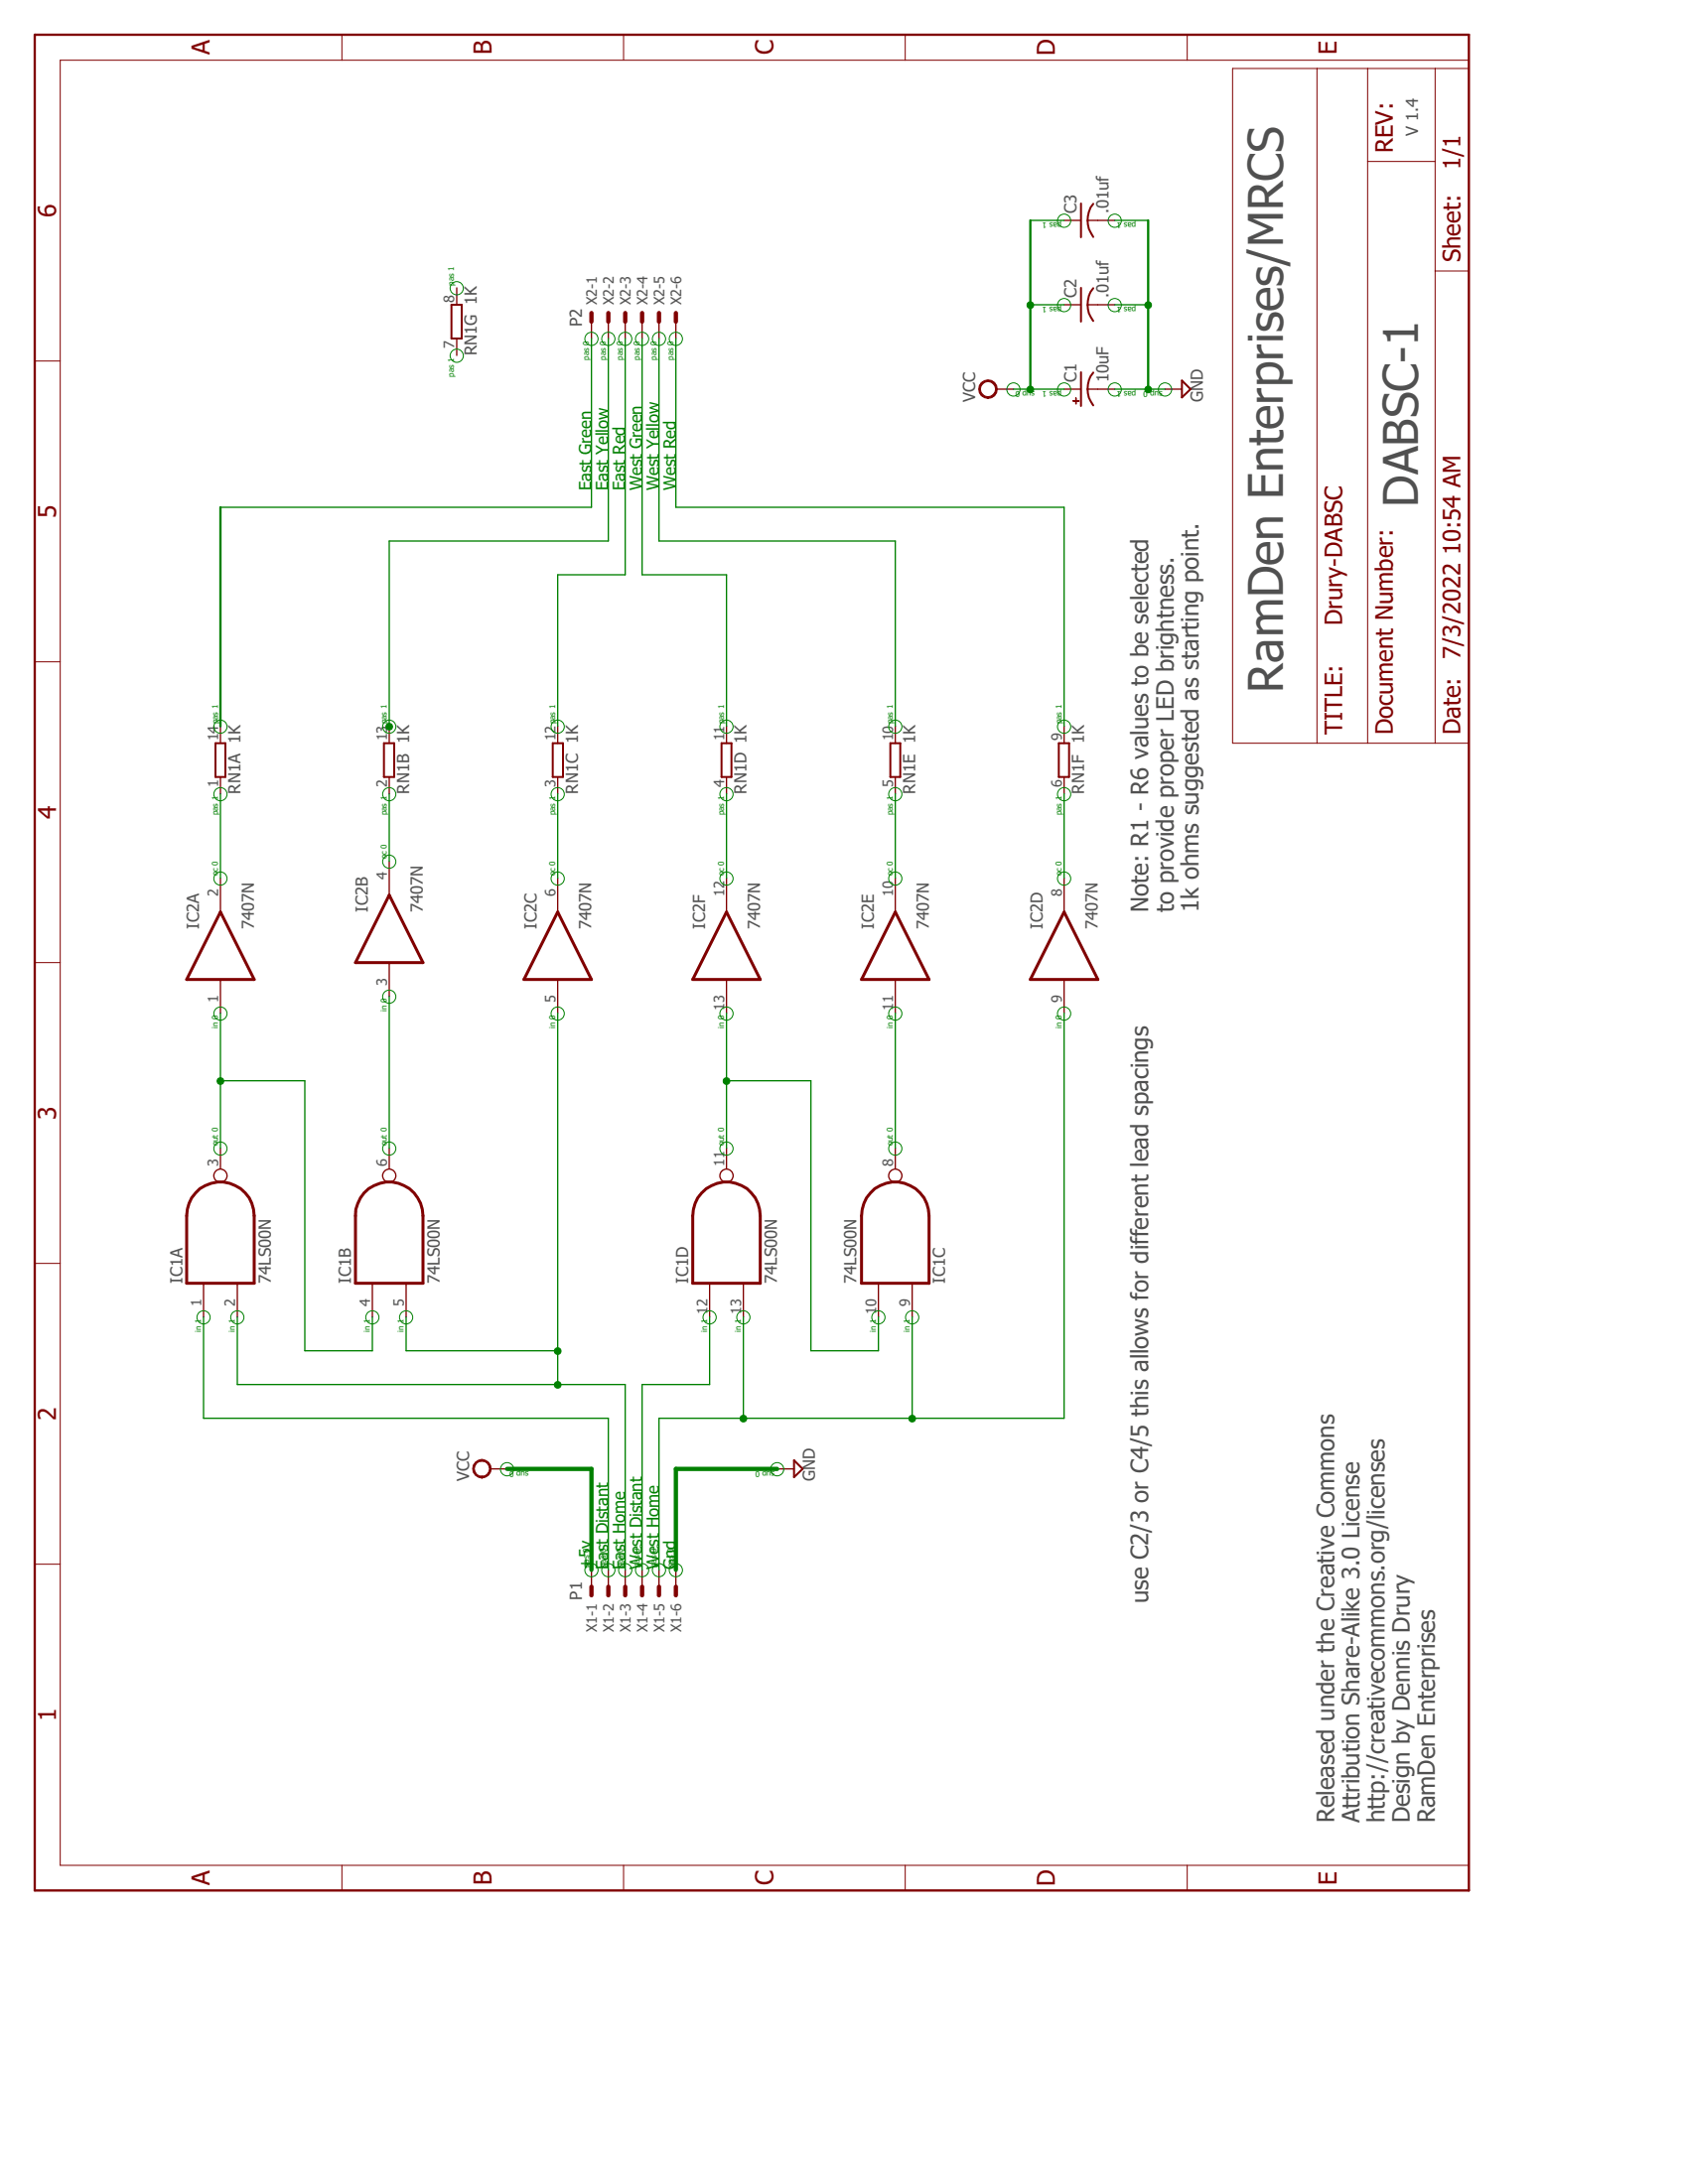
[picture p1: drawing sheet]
<svg xmlns="http://www.w3.org/2000/svg" width="216mm" height="279mm" viewBox="0 0 216 279" stroke-linecap="round" stroke-linejoin="round" font-family="sans-serif">
<path d="M4.2 4.2l184.2 238.2M188.4 4.2l-184.2 238.2" fill="none" stroke="#fff" stroke-width=".13"/>
<path d="M4.4 4.4h183.5v237.5h-183.5z" fill="none" stroke="#800000" stroke-width=".3"/>
<g fill="none" stroke="#800000" stroke-width=".13">
<path d="M43.7 4.4v3.3M79.8 4.4v3.3M115.8 4.4v3.3M151.8 4.4v3.3M157.6 8.8h30.3v86.3h-30.3zM168.4 8.8v86.3M174.9 8.8v86.3M183.6 8.8v86.3M187.9 7.7h-180.2v230.9h180.2M174.9 20.7h8.7M183.6 34.7h4.3M4.4 46.2h3.3"/>
<path d="M4.4 84.7h3.3M4.4 123.1h3.3M4.4 161.6h3.3M4.4 200.1h3.3M43.7 238.6v3.3M79.8 238.6v3.3M115.8 238.6v3.3M151.8 238.6v3.3"/>
</g>
<path d="M28.2 116.7l4.3 8.6h-8.6zM49.8 114.5l4.3 8.6h-8.6zM71.3 116.7l4.3 8.6h-8.6zM92.9 116.7l4.3 8.6h-8.6zM114.5 116.7l4.3 8.6h-8.6zM136.1 116.7l4.3 8.6h-8.6zM25 152.6a4.3 4.3 0 0 1 4.8-1.1 4.3 4.3 0 0 1 2.7 4v8.7h-8.6v-8.7a4.3 4.3 0 0 1 1.1-2.9zM46.6 152.6a4.3 4.3 0 0 1 4.7-1.1 4.3 4.3 0 0 1 2.8 4v8.7h-8.6v-8.7a4.6 4.6 0 0 1 1.1-2.9zM89.7 152.6a4.3 4.3 0 0 1 4.8-1.1 4.3 4.3 0 0 1 2.7 4v8.7h-8.6v-8.7a4.3 4.3 0 0 1 1.1-2.9zM111.3 152.6a4.3 4.3 0 0 1 4.8-1.1 4.3 4.3 0 0 1 2.7 4v8.7h-8.6v-8.7a4.3 4.3 0 0 1 1.1-2.9z" fill="none" stroke="#800000" stroke-width=".38"/>
<g fill="none" stroke="#800000" stroke-width=".17">
<path d="M136.1 39h2.2M136.1 28.2h2.2M139.1 39h3.5M139.1 28.2h3.5M149 49.8h2.2M28.2 112.4v4.3M49.8 110.2v4.3M71.3 112.4v4.3M92.9 112.4v4.3M114.5 112.4v4.3M136.1 112.4v4.3M28.2 125.3v4.3"/>
<path d="M49.8 123.1v4.4M71.3 125.3v4.3M92.9 125.3v4.3M114.5 125.3v4.3M136.1 125.3v4.3M28.2 146.9v2.6M49.8 146.9v2.6M92.9 146.9v2.6M114.5 146.9v2.6M26 164.2v4.3M30.4 164.2v4.3M47.6 164.2v4.3"/>
<path d="M51.9 164.2v4.3M90.8 164.2v4.3M95.1 164.2v4.3M112.4 164.2v4.3M116.7 164.2v4.3M99.4 187.9h2.2"/>
<circle cx="28.2" cy="150.4" r=".85"/>
<circle cx="49.8" cy="150.4" r=".85"/>
<circle cx="92.9" cy="150.4" r=".85"/>
<circle cx="114.5" cy="150.4" r=".85"/>
</g>
<path d="M138.3 26v4.4M138.3 36.8v4.3M139.8 36.9a3.4 3.4 0 0 0 0 4.2M139.8 26.1a3.5 3.5 0 0 0 0 4.2M151.2 48.7l1.1 1.1-1.1 1zM101.6 186.8l1.1 1.1-1.1 1.1z" fill="none" stroke="#800000" stroke-width=".25"/>
<path d="M60.8 187.1a1.19 1.19 0 0 1 1.9 .4 1.19 1.19 0 0 1-1.1 1.6v-.3a.97 .97 0 0 1-.9-1.2 .97 .97 0 0 1 1.5-.6 .97 .97 0 0 1 .1 1.6l-.3 .2h-.4v.3a1.2 1.2 0 0 1-1.1-.7 1.2 1.2 0 0 1 .3-1.3z" fill-rule="evenodd" fill="#800000"/>
<path d="M60.8 187.1a1.19 1.19 0 0 1 1.9 .4 1.19 1.19 0 0 1-1.1 1.6v-.3a.97 .97 0 0 1-.9-1.2 .97 .97 0 0 1 1.5-.6 .97 .97 0 0 1 .1 1.6l-.3 .2h-.4v.3a1.2 1.2 0 0 1-1.1-.7 1.2 1.2 0 0 1 .3-1.3z" fill="none" stroke="#800000" stroke-width=".13"/>
<path d="M62.7 187.9h2.2" fill="none" stroke="#800000" stroke-width=".17"/>
<path d="M125.5 48.9a1.19 1.19 0 0 1 2 .4 1.19 1.19 0 0 1-1.1 1.7v-.2a.97 .97 0 0 1-1-1.4 .97 .97 0 0 1 1.6-.3 .97 .97 0 0 1-.3 1.6l-.3 .1v.2a1.19 1.19 0 0 1-1.1-.8 1.19 1.19 0 0 1 .2-1.3z" fill-rule="evenodd" fill="#800000"/>
<path d="M125.5 48.9a1.19 1.19 0 0 1 2 .4 1.19 1.19 0 0 1-1.1 1.7v-.2a.97 .97 0 0 1-1-1.4 .97 .97 0 0 1 1.6-.3 .97 .97 0 0 1-.3 1.6l-.3 .1v.2a1.19 1.19 0 0 1-1.1-.8 1.19 1.19 0 0 1 .2-1.3z" fill="none" stroke="#800000" stroke-width=".13"/>
<path d="M127.5 49.8h2.1M139.1 49.8h1.3" fill="none" stroke="#800000" stroke-width=".17"/>
<path d="M138.3 47.6v4.3M139.8 47.7a3.4 3.4 0 0 0 0 4.2" fill="none" stroke="#800000" stroke-width=".25"/>
<path d="M137.6 50.9h.1v.8h-.1z" fill-rule="evenodd" fill="#800000"/>
<path d="M137.6 50.9h.1v.8h-.1z" fill="none" stroke="#800000" stroke-width=".13"/>
<path d="M137.2 51.3h.8v.1h-.8z" fill-rule="evenodd" fill="#800000"/>
<path d="M137.2 51.3h.8v.1h-.8z" fill="none" stroke="#800000" stroke-width=".13"/>
<g fill="none" stroke="#800000" stroke-width=".17">
<path d="M58.4 36.8v2.2M58.4 43.3v2.2M75.6 41.1v2.2M77.8 41.1v2.2M80 41.1v2.2M82.1 41.1v2.2M84.3 41.1v2.2M86.4 41.1v2.2M136.1 49.8h2.2M140.4 49.8h2.2M28.2 92.9v2.2M28.2 99.4v2.2"/>
<path d="M49.8 92.9v2.2M49.8 99.4v2.2M71.3 92.9v2.2M71.3 99.4v2.2M92.9 92.9v2.2M92.9 99.4v2.2M114.5 92.9v2.2M114.5 99.4v2.2M136.1 92.9v2.2M136.1 99.4v2.2M75.6 200.8v2.2M77.8 200.8v2.2"/>
<path d="M80 200.8v2.2M82.1 200.8v2.2M84.3 200.8v2.2M86.4 200.8v2.2"/>
</g>
<path d="M75.6 40v1.1M77.8 40v1.1M80 40v1.1M82.1 40v1.1M84.3 40v1.1M86.4 40v1.1M75.6 203v1.1M77.8 203v1.1M80 203v1.1M82.1 203v1.1M84.3 203v1.1M86.4 203v1.1" fill="none" stroke="#800000" stroke-width=".55"/>
<path d="M57.7 39h1.4v4.3h-1.4zM27.6 95.1h1.2v4.3h-1.2zM49.1 95.1h1.3v4.3h-1.3zM70.7 95.1h1.3v4.3h-1.3zM92.3 95.1h1.3v4.3h-1.3zM113.9 95.1h1.2v4.3h-1.2zM135.4 95.1h1.3v4.3h-1.3z" fill="none" stroke="#800000" stroke-width=".25"/>
<g fill="none" stroke="#008000" stroke-width=".13">
<circle cx="58.4" cy="36.9" r=".85"/>
<circle cx="136.1" cy="39" r=".85"/>
<circle cx="136.1" cy="28.2" r=".85"/>
<circle cx="142.6" cy="28.2" r=".85"/>
<circle cx="142.6" cy="39" r=".85"/>
<circle cx="58.4" cy="45.5" r=".85"/>
<circle cx="75.7" cy="43.3" r=".85"/>
<circle cx="77.8" cy="43.3" r=".85"/>
<circle cx="80" cy="43.3" r=".85"/>
<circle cx="82.1" cy="43.3" r=".85"/>
<circle cx="84.3" cy="43.3" r=".85"/>
<circle cx="86.4" cy="43.3" r=".85"/>
<circle cx="129.6" cy="49.8" r=".85"/>
<circle cx="136.1" cy="49.8" r=".85"/>
<circle cx="142.6" cy="49.8" r=".85"/>
<circle cx="149" cy="49.8" r=".85"/>
<circle cx="28.2" cy="93" r=".85"/>
<circle cx="49.8" cy="93" r=".85"/>
<circle cx="71.3" cy="93" r=".85"/>
<circle cx="92.9" cy="93" r=".85"/>
<circle cx="114.5" cy="93" r=".85"/>
<circle cx="136.1" cy="93" r=".85"/>
<circle cx="28.2" cy="101.6" r=".85"/>
<circle cx="28.2" cy="112.4" r=".85"/>
<circle cx="49.8" cy="110.2" r=".85"/>
<circle cx="49.8" cy="101.6" r=".85"/>
<circle cx="71.3" cy="112.4" r=".85"/>
<circle cx="71.3" cy="101.6" r=".85"/>
<circle cx="92.9" cy="101.6" r=".85"/>
<circle cx="92.9" cy="112.4" r=".85"/>
<circle cx="114.5" cy="101.6" r=".85"/>
<circle cx="114.5" cy="112.4" r=".85"/>
<circle cx="136.1" cy="101.6" r=".85"/>
<circle cx="136.1" cy="112.4" r=".85"/>
<circle cx="28.2" cy="129.7" r=".85"/>
<circle cx="49.8" cy="127.5" r=".85"/>
<circle cx="71.3" cy="129.7" r=".85"/>
<circle cx="92.9" cy="129.7" r=".85"/>
<circle cx="114.5" cy="129.7" r=".85"/>
<circle cx="136.1" cy="129.7" r=".85"/>
<circle cx="28.2" cy="146.9" r=".85"/>
<circle cx="49.8" cy="146.9" r=".85"/>
<circle cx="92.9" cy="146.9" r=".85"/>
<circle cx="114.5" cy="146.9" r=".85"/>
<circle cx="26" cy="168.5" r=".85"/>
<circle cx="30.4" cy="168.5" r=".85"/>
<circle cx="47.6" cy="168.5" r=".85"/>
<circle cx="51.9" cy="168.5" r=".85"/>
<circle cx="90.8" cy="168.5" r=".85"/>
<circle cx="95.1" cy="168.5" r=".85"/>
<circle cx="112.4" cy="168.5" r=".85"/>
<circle cx="116.7" cy="168.5" r=".85"/>
<circle cx="64.9" cy="188" r=".85"/>
<circle cx="99.4" cy="188" r=".85"/>
<circle cx="75.7" cy="200.9" r=".85"/>
<circle cx="77.8" cy="200.9" r=".85"/>
<circle cx="80" cy="200.9" r=".85"/>
<circle cx="82.1" cy="200.9" r=".85"/>
<circle cx="84.3" cy="200.9" r=".85"/>
<circle cx="86.4" cy="200.9" r=".85"/>
</g>
<path d="M28.2 146.9v-8.6h10.8v34.5h8.6" fill="none" stroke="#008000" stroke-width=".17"/>
<circle cx="28.2" cy="138.3" r=".43" fill="#008000"/>
<circle cx="28.2" cy="138.3" r=".43" fill="none" stroke="#008000" stroke-width=".13"/>
<path d="M28.2 129.6v8.7M26 168.5v12.9h51.8v19.4M30.4 177.1h49.6M47.6 168.5v4.3M51.9 172.8h19.4v4.3" fill="none" stroke="#008000" stroke-width=".17"/>
<circle cx="71.3" cy="177.2" r=".43" fill="#008000"/>
<circle cx="71.3" cy="177.2" r=".43" fill="none" stroke="#008000" stroke-width=".13"/>
<path d="M71.3 129.6v43.2M30.4 168.5v8.6M51.9 168.5v4.3M80 177.1v23.7" fill="none" stroke="#008000" stroke-width=".17"/>
<circle cx="71.3" cy="172.8" r=".43" fill="#008000"/>
<circle cx="71.3" cy="172.8" r=".43" fill="none" stroke="#008000" stroke-width=".13"/>
<path d="M95.1 168.5v12.9h-10.8v19.4M116.7 168.5v12.9h19.4" fill="none" stroke="#008000" stroke-width=".17"/>
<circle cx="95.1" cy="181.5" r=".43" fill="#008000"/>
<circle cx="95.1" cy="181.5" r=".43" fill="none" stroke="#008000" stroke-width=".13"/>
<path d="M95.1 181.4h21.6" fill="none" stroke="#008000" stroke-width=".17"/>
<circle cx="116.7" cy="181.5" r=".43" fill="#008000"/>
<circle cx="116.7" cy="181.5" r=".43" fill="none" stroke="#008000" stroke-width=".13"/>
<path d="M142.6 28.2h4.3M142.6 39h4.3M146.9 49.8h2.1M49.8 127.5v19.4M136.1 129.6v51.8" fill="none" stroke="#008000" stroke-width=".17"/>
<path d="M146.9 28.2v21.6" fill="none" stroke="#008000" stroke-width=".3"/>
<circle cx="146.8" cy="39" r=".43" fill="#008000"/>
<circle cx="146.8" cy="39" r=".43" fill="none" stroke="#008000" stroke-width=".13"/>
<path d="M142.6 49.8h4.3" fill="none" stroke="#008000" stroke-width=".17"/>
<circle cx="146.8" cy="49.8" r=".43" fill="#008000"/>
<circle cx="146.8" cy="49.8" r=".43" fill="none" stroke="#008000" stroke-width=".13"/>
<path d="M99.4 187.9h-13v12.9" fill="none" stroke="#008000" stroke-width=".55"/>
<path d="M92.9 138.3h10.8v34.5h8.7v-4.3M92.9 129.6v17.3" fill="none" stroke="#008000" stroke-width=".17"/>
<circle cx="92.9" cy="138.3" r=".43" fill="#008000"/>
<circle cx="92.9" cy="138.3" r=".43" fill="none" stroke="#008000" stroke-width=".13"/>
<path d="M131.8 28.2h4.3M131.8 39h4.3M129.6 49.8h2.2M90.8 168.5v8.6h-8.7v23.7" fill="none" stroke="#008000" stroke-width=".17"/>
<path d="M64.9 187.9h10.7v12.9" fill="none" stroke="#008000" stroke-width=".55"/>
<path d="M131.8 28.2v21.6" fill="none" stroke="#008000" stroke-width=".3"/>
<circle cx="131.8" cy="39" r=".43" fill="#008000"/>
<circle cx="131.8" cy="39" r=".43" fill="none" stroke="#008000" stroke-width=".13"/>
<path d="M131.8 49.8h4.3" fill="none" stroke="#008000" stroke-width=".17"/>
<circle cx="131.8" cy="49.8" r=".43" fill="#008000"/>
<circle cx="131.8" cy="49.8" r=".43" fill="none" stroke="#008000" stroke-width=".13"/>
<path d="M75.6 43.3v21.6h-47.4M77.8 43.3v25.9h-28v23.7M49.8 101.6v8.6M71.3 101.6v10.8M114.5 129.6v17.3" fill="none" stroke="#008000" stroke-width=".17"/>
<path d="M28.2 64.9v28" fill="none" stroke="#008000" stroke-width=".3"/>
<circle cx="49.8" cy="93" r=".43" fill="#008000"/>
<circle cx="49.8" cy="93" r=".43" fill="none" stroke="#008000" stroke-width=".13"/>
<path d="M80 43.3v30.2h-8.7v19.4M82.1 43.3v30.2h10.8v19.4M84.3 43.3v25.9h30.2v23.7M86.4 43.3v21.6h49.7v28M28.2 101.6v10.8M92.9 101.6v10.8M114.5 101.6v10.8M136.1 101.6v10.8" fill="none" stroke="#008000" stroke-width=".17"/>
<g font-size="6.1" fill="#505050">
<text x="181.4" y="64.9" transform="rotate(-90 181.4 64.9)">DABSC-1</text>
<text x="164.1" y="88.6" transform="rotate(-90 164.1 88.6)">RamDen Enterprises/MRCS</text>
</g>
<g font-size="3.1" fill="#800000">
<text x="26.8" y="7" transform="rotate(-90 26.8 7)">A</text>
<text x="62.9" y="7" transform="rotate(-90 62.9 7)">B</text>
<text x="98.9" y="7" transform="rotate(-90 98.9 7)">C</text>
<text x="134.9" y="7.1" transform="rotate(-90 134.9 7.1)">D</text>
<text x="170.9" y="6.9" transform="rotate(-90 170.9 6.9)">E</text>
<text x="7.2" y="27.8" transform="rotate(-90 7.2 27.8)">6</text>
<text x="7.2" y="66.3" transform="rotate(-90 7.2 66.3)">5</text>
<text x="7.2" y="104.8" transform="rotate(-90 7.2 104.8)">4</text>
<text x="7.2" y="143.3" transform="rotate(-90 7.2 143.3)">3</text>
<text x="7.2" y="181.7" transform="rotate(-90 7.2 181.7)">2</text>
<text x="7.2" y="220.2" transform="rotate(-90 7.2 220.2)">1</text>
<text x="26.8" y="241.2" transform="rotate(-90 26.8 241.2)">A</text>
<text x="62.9" y="241.2" transform="rotate(-90 62.9 241.2)">B</text>
<text x="98.9" y="241.2" transform="rotate(-90 98.9 241.2)">C</text>
<text x="134.9" y="241.3" transform="rotate(-90 134.9 241.3)">D</text>
<text x="170.9" y="241.1" transform="rotate(-90 170.9 241.1)">E</text>
</g>
<g font-size="3" fill="#800000">
<text x="178.2" y="19.6" transform="rotate(-90 178.2 19.6)">REV:</text>
<text x="186.8" y="21.7" transform="rotate(-90 186.8 21.7)">1/1</text>
<text x="186.8" y="33.6" transform="rotate(-90 186.8 33.6)">Sheet:</text>
<text x="171.7" y="80" transform="rotate(-90 171.7 80)">Drury-DABSC</text>
<text x="186.8" y="84.3" transform="rotate(-90 186.8 84.3)">7/3/2022 10:54 AM</text>
<text x="171.7" y="94" transform="rotate(-90 171.7 94)">TITLE:</text>
<text x="178.2" y="94" transform="rotate(-90 178.2 94)">Document Number:</text>
<text x="186.8" y="94" transform="rotate(-90 186.8 94)">Date:</text>
</g>
<g font-size="3" fill="#505050">
<text x="146.9" y="116.7" transform="rotate(-90 146.9 116.7)">Note: R1 - R6 values to be selected</text>
<text x="150.1" y="116.7" transform="rotate(-90 150.1 116.7)">to provide proper LED brightness.</text>
<text x="153.3" y="116.7" transform="rotate(-90 153.3 116.7)">1k ohms suggested as starting point.</text>
<text x="146.9" y="205.1" transform="rotate(-90 146.9 205.1)">use C2/3 or C4/5 this allows for different lead spacings</text>
<text x="170.7" y="233.2" transform="rotate(-90 170.7 233.2)">Released under the Creative Commons</text>
<text x="173.9" y="233.2" transform="rotate(-90 173.9 233.2)">Attribution Share-Alike 3.0 License</text>
<text x="177.1" y="233.2" transform="rotate(-90 177.1 233.2)">http://creativecommons.org/licenses</text>
<text x="180.3" y="233.2" transform="rotate(-90 180.3 233.2)">Design by Dennis Drury</text>
<text x="183.6" y="233.2" transform="rotate(-90 183.6 233.2)">RamDen Enterprises</text>
</g>
<g font-size="2.1" fill="#505050">
<text x="181.4" y="17.4" transform="rotate(-90 181.4 17.4)">V 1.4</text>
<text x="137.7" y="27.3" transform="rotate(-90 137.7 27.3)">C3</text>
<text x="141.8" y="27.3" transform="rotate(-90 141.8 27.3)">.01uf</text>
<text x="74.5" y="41.8" transform="rotate(-90 74.5 41.8)">P2</text>
<text x="137.7" y="38.1" transform="rotate(-90 137.7 38.1)">C2</text>
<text x="141.8" y="38.1" transform="rotate(-90 141.8 38.1)">.01uf</text>
<text x="61" y="45.5" transform="rotate(-90 61 45.5)">RN1G 1K</text>
<text x="124.8" y="51.4" transform="rotate(-90 124.8 51.4)">VCC</text>
<text x="137.7" y="48.9" transform="rotate(-90 137.7 48.9)">C1</text>
<text x="141.8" y="48.9" transform="rotate(-90 141.8 48.9)">10uF</text>
<text x="153.9" y="51.4" transform="rotate(-90 153.9 51.4)">GND</text>
<text x="138.7" y="95.1" transform="rotate(-90 138.7 95.1)">1K</text>
<text x="30.8" y="101.6" transform="rotate(-90 30.8 101.6)">RN1A 1K</text>
<text x="52.4" y="101.6" transform="rotate(-90 52.4 101.6)">RN1B 1K</text>
<text x="74" y="101.6" transform="rotate(-90 74 101.6)">RN1C 1K</text>
<text x="95.5" y="101.6" transform="rotate(-90 95.5 101.6)">RN1D 1K</text>
<text x="117.1" y="101.6" transform="rotate(-90 117.1 101.6)">RN1E 1K</text>
<text x="138.7" y="101.6" transform="rotate(-90 138.7 101.6)">RN1F</text>
<text x="25.5" y="118.8" transform="rotate(-90 25.5 118.8)">IC2A</text>
<text x="32.5" y="118.8" transform="rotate(-90 32.5 118.8)">7407N</text>
<text x="47.1" y="116.7" transform="rotate(-90 47.1 116.7)">IC2B</text>
<text x="54.1" y="116.7" transform="rotate(-90 54.1 116.7)">7407N</text>
<text x="68.7" y="118.8" transform="rotate(-90 68.7 118.8)">IC2C</text>
<text x="75.6" y="118.8" transform="rotate(-90 75.6 118.8)">7407N</text>
<text x="90.2" y="118.8" transform="rotate(-90 90.2 118.8)">IC2F</text>
<text x="97.2" y="118.8" transform="rotate(-90 97.2 118.8)">7407N</text>
<text x="111.8" y="118.8" transform="rotate(-90 111.8 118.8)">IC2E</text>
<text x="118.8" y="118.8" transform="rotate(-90 118.8 118.8)">7407N</text>
<text x="133.4" y="118.8" transform="rotate(-90 133.4 118.8)">IC2D</text>
<text x="140.4" y="118.8" transform="rotate(-90 140.4 118.8)">7407N</text>
<text x="23.3" y="164.2" transform="rotate(-90 23.3 164.2)">IC1A</text>
<text x="34.7" y="164.2" transform="rotate(-90 34.7 164.2)">74LS00N</text>
<text x="44.9" y="164.2" transform="rotate(-90 44.9 164.2)">IC1B</text>
<text x="56.3" y="164.2" transform="rotate(-90 56.3 164.2)">74LS00N</text>
<text x="88.1" y="164.2" transform="rotate(-90 88.1 164.2)">IC1D</text>
<text x="99.4" y="164.2" transform="rotate(-90 99.4 164.2)">74LS00N</text>
<text x="109.6" y="164.2" transform="rotate(-90 109.6 164.2)">74LS00N</text>
<text x="120.9" y="164.2" transform="rotate(-90 120.9 164.2)">IC1C</text>
<text x="60" y="189.5" transform="rotate(-90 60 189.5)">VCC</text>
<text x="104.3" y="189.5" transform="rotate(-90 104.3 189.5)">GND</text>
<text x="74.5" y="204.7" transform="rotate(-90 74.5 204.7)">P1</text>
</g>
<g font-size="2.1" fill="#008000">
<text x="75.6" y="62.7" transform="rotate(-90 75.6 62.7)">East Green</text>
<text x="77.8" y="62.7" transform="rotate(-90 77.8 62.7)">East Yellow</text>
<text x="80" y="62.7" transform="rotate(-90 80 62.7)">East Red</text>
<text x="82.1" y="62.7" transform="rotate(-90 82.1 62.7)">West Green</text>
<text x="84.3" y="62.7" transform="rotate(-90 84.3 62.7)">West Yellow</text>
<text x="86.4" y="62.7" transform="rotate(-90 86.4 62.7)">West Red</text>
<text x="75.6" y="200.8" transform="rotate(-90 75.6 200.8)">+5v</text>
<text x="77.8" y="200.8" transform="rotate(-90 77.8 200.8)">East Distant</text>
<text x="80" y="200.8" transform="rotate(-90 80 200.8)">East Home</text>
<text x="82.1" y="200.8" transform="rotate(-90 82.1 200.8)">West Distant</text>
<text x="84.3" y="200.8" transform="rotate(-90 84.3 200.8)">West Home</text>
<text x="86.4" y="200.8" transform="rotate(-90 86.4 200.8)">Gnd</text>
</g>
<g font-size="1.8" fill="#505050">
<text x="58.1" y="38.7" transform="rotate(-90 58.1 38.7)">8</text>
<text x="76.3" y="39" transform="rotate(-90 76.3 39)">X2-1</text>
<text x="78.5" y="39" transform="rotate(-90 78.5 39)">X2-2</text>
<text x="80.6" y="39" transform="rotate(-90 80.6 39)">X2-3</text>
<text x="82.8" y="39" transform="rotate(-90 82.8 39)">X2-4</text>
<text x="85" y="39" transform="rotate(-90 85 39)">X2-5</text>
<text x="87.1" y="39" transform="rotate(-90 87.1 39)">X2-6</text>
<text x="58.1" y="44.6" transform="rotate(-90 58.1 44.6)">7</text>
<text x="27.9" y="94.8" transform="rotate(-90 27.9 94.8)">14</text>
<text x="49.5" y="94.8" transform="rotate(-90 49.5 94.8)">13</text>
<text x="71" y="94.8" transform="rotate(-90 71 94.8)">12</text>
<text x="92.6" y="94.8" transform="rotate(-90 92.6 94.8)">11</text>
<text x="114.2" y="94.8" transform="rotate(-90 114.2 94.8)">10</text>
<text x="135.8" y="94.8" transform="rotate(-90 135.8 94.8)">9</text>
<text x="27.9" y="100.7" transform="rotate(-90 27.9 100.7)">1</text>
<text x="49.5" y="100.7" transform="rotate(-90 49.5 100.7)">2</text>
<text x="71" y="100.7" transform="rotate(-90 71 100.7)">3</text>
<text x="92.6" y="100.7" transform="rotate(-90 92.6 100.7)">4</text>
<text x="114.2" y="100.7" transform="rotate(-90 114.2 100.7)">5</text>
<text x="135.8" y="100.7" transform="rotate(-90 135.8 100.7)">6</text>
<text x="49.5" y="112.5" transform="rotate(-90 49.5 112.5)">4</text>
<text x="27.9" y="114.7" transform="rotate(-90 27.9 114.7)">2</text>
<text x="71" y="114.7" transform="rotate(-90 71 114.7)">6</text>
<text x="92.6" y="114.7" transform="rotate(-90 92.6 114.7)">12</text>
<text x="114.2" y="114.7" transform="rotate(-90 114.2 114.7)">10</text>
<text x="135.8" y="114.7" transform="rotate(-90 135.8 114.7)">8</text>
<text x="27.9" y="128.3" transform="rotate(-90 27.9 128.3)">1</text>
<text x="49.5" y="126.1" transform="rotate(-90 49.5 126.1)">3</text>
<text x="71" y="128.3" transform="rotate(-90 71 128.3)">5</text>
<text x="92.6" y="129.2" transform="rotate(-90 92.6 129.2)">13</text>
<text x="114.2" y="129.2" transform="rotate(-90 114.2 129.2)">11</text>
<text x="135.8" y="128.3" transform="rotate(-90 135.8 128.3)">9</text>
<text x="27.9" y="149.2" transform="rotate(-90 27.9 149.2)">3</text>
<text x="49.5" y="149.2" transform="rotate(-90 49.5 149.2)">6</text>
<text x="92.6" y="149.2" transform="rotate(-90 92.6 149.2)">11</text>
<text x="114.2" y="149.2" transform="rotate(-90 114.2 149.2)">8</text>
<text x="25.7" y="167.1" transform="rotate(-90 25.7 167.1)">1</text>
<text x="30.1" y="167.1" transform="rotate(-90 30.1 167.1)">2</text>
<text x="47.3" y="167.1" transform="rotate(-90 47.3 167.1)">4</text>
<text x="51.6" y="167.1" transform="rotate(-90 51.6 167.1)">5</text>
<text x="116.4" y="167.1" transform="rotate(-90 116.4 167.1)">9</text>
<text x="90.5" y="168.1" transform="rotate(-90 90.5 168.1)">12</text>
<text x="94.8" y="168.1" transform="rotate(-90 94.8 168.1)">13</text>
<text x="112.1" y="168.1" transform="rotate(-90 112.1 168.1)">10</text>
<text x="76.3" y="208.8" transform="rotate(-90 76.3 208.8)">X1-1</text>
<text x="78.5" y="208.8" transform="rotate(-90 78.5 208.8)">X1-2</text>
<text x="80.6" y="208.8" transform="rotate(-90 80.6 208.8)">X1-3</text>
<text x="82.8" y="208.8" transform="rotate(-90 82.8 208.8)">X1-4</text>
<text x="85" y="208.8" transform="rotate(-90 85 208.8)">X1-5</text>
<text x="87.1" y="208.8" transform="rotate(-90 87.1 208.8)">X1-6</text>
</g>
<g font-size="1" fill="#008000">
<text x="135.8" y="28.5" transform="rotate(-180 135.8 28.5)">pas 1</text>
<text x="145.3" y="28.5" transform="rotate(-180 145.3 28.5)">pas 1</text>
<text x="58.1" y="36.5" transform="rotate(-90 58.1 36.5)">pas 1</text>
<text x="135.8" y="39.3" transform="rotate(-180 135.8 39.3)">pas 1</text>
<text x="145.3" y="39.3" transform="rotate(-180 145.3 39.3)">pas 1</text>
<text x="75.4" y="46.1" transform="rotate(-90 75.4 46.1)">pas 0</text>
<text x="77.5" y="46.1" transform="rotate(-90 77.5 46.1)">pas 0</text>
<text x="79.7" y="46.1" transform="rotate(-90 79.7 46.1)">pas 0</text>
<text x="81.8" y="46.1" transform="rotate(-90 81.8 46.1)">pas 0</text>
<text x="84" y="46.1" transform="rotate(-90 84 46.1)">pas 0</text>
<text x="86.1" y="46.1" transform="rotate(-90 86.1 46.1)">pas 0</text>
<text x="58.1" y="48.2" transform="rotate(-90 58.1 48.2)">pas 1</text>
<text x="132.4" y="50.1" transform="rotate(-180 132.4 50.1)">sup 0</text>
<text x="135.8" y="50.1" transform="rotate(-180 135.8 50.1)">pas 1</text>
<text x="145.3" y="50.1" transform="rotate(-180 145.3 50.1)">pas 1</text>
<text x="148.7" y="50.1" transform="rotate(-180 148.7 50.1)">sup 0</text>
<text x="27.9" y="92.6" transform="rotate(-90 27.9 92.6)">pas 1</text>
<text x="49.5" y="92.6" transform="rotate(-90 49.5 92.6)">pas 1</text>
<text x="71" y="92.6" transform="rotate(-90 71 92.6)">pas 1</text>
<text x="92.6" y="92.6" transform="rotate(-90 92.6 92.6)">pas 1</text>
<text x="114.2" y="92.6" transform="rotate(-90 114.2 92.6)">pas 1</text>
<text x="135.8" y="92.6" transform="rotate(-90 135.8 92.6)">pas 1</text>
<text x="27.9" y="104.3" transform="rotate(-90 27.9 104.3)">pas 1</text>
<text x="49.5" y="104.3" transform="rotate(-90 49.5 104.3)">pas 1</text>
<text x="71" y="104.3" transform="rotate(-90 71 104.3)">pas 1</text>
<text x="92.6" y="104.3" transform="rotate(-90 92.6 104.3)">pas 1</text>
<text x="114.2" y="104.3" transform="rotate(-90 114.2 104.3)">pas 1</text>
<text x="135.8" y="104.3" transform="rotate(-90 135.8 104.3)">pas 1</text>
<text x="27.9" y="112.1" transform="rotate(-90 27.9 112.1)">oc 0</text>
<text x="49.5" y="109.9" transform="rotate(-90 49.5 109.9)">oc 0</text>
<text x="71" y="112.1" transform="rotate(-90 71 112.1)">oc 0</text>
<text x="92.6" y="112.1" transform="rotate(-90 92.6 112.1)">oc 0</text>
<text x="114.2" y="112.1" transform="rotate(-90 114.2 112.1)">oc 0</text>
<text x="135.8" y="112.1" transform="rotate(-90 135.8 112.1)">oc 0</text>
<text x="27.9" y="131.6" transform="rotate(-90 27.9 131.6)">in 0</text>
<text x="49.5" y="129.4" transform="rotate(-90 49.5 129.4)">in 0</text>
<text x="71" y="131.6" transform="rotate(-90 71 131.6)">in 0</text>
<text x="92.6" y="131.6" transform="rotate(-90 92.6 131.6)">in 0</text>
<text x="114.2" y="131.6" transform="rotate(-90 114.2 131.6)">in 0</text>
<text x="135.8" y="131.6" transform="rotate(-90 135.8 131.6)">in 0</text>
<text x="27.9" y="146.6" transform="rotate(-90 27.9 146.6)">out 0</text>
<text x="49.5" y="146.6" transform="rotate(-90 49.5 146.6)">out 0</text>
<text x="92.6" y="146.6" transform="rotate(-90 92.6 146.6)">out 0</text>
<text x="114.2" y="146.6" transform="rotate(-90 114.2 146.6)">out 0</text>
<text x="25.7" y="170.4" transform="rotate(-90 25.7 170.4)">in 1</text>
<text x="30.1" y="170.4" transform="rotate(-90 30.1 170.4)">in 1</text>
<text x="47.3" y="170.4" transform="rotate(-90 47.3 170.4)">in 1</text>
<text x="51.6" y="170.4" transform="rotate(-90 51.6 170.4)">in 1</text>
<text x="90.5" y="170.4" transform="rotate(-90 90.5 170.4)">in 1</text>
<text x="94.8" y="170.4" transform="rotate(-90 94.8 170.4)">in 1</text>
<text x="112.1" y="170.4" transform="rotate(-90 112.1 170.4)">in 1</text>
<text x="116.4" y="170.4" transform="rotate(-90 116.4 170.4)">in 1</text>
<text x="67.6" y="188.2" transform="rotate(-180 67.6 188.2)">sup 0</text>
<text x="99.1" y="188.2" transform="rotate(-180 99.1 188.2)">sup 0</text>
<text x="75.4" y="200.5" transform="rotate(-90 75.4 200.5)">pas 0</text>
<text x="77.5" y="200.5" transform="rotate(-90 77.5 200.5)">pas 0</text>
<text x="79.7" y="200.5" transform="rotate(-90 79.7 200.5)">pas 0</text>
<text x="81.8" y="200.5" transform="rotate(-90 81.8 200.5)">pas 0</text>
<text x="84" y="200.5" transform="rotate(-90 84 200.5)">pas 0</text>
<text x="86.1" y="200.5" transform="rotate(-90 86.1 200.5)">pas 0</text>
</g>
</svg>
